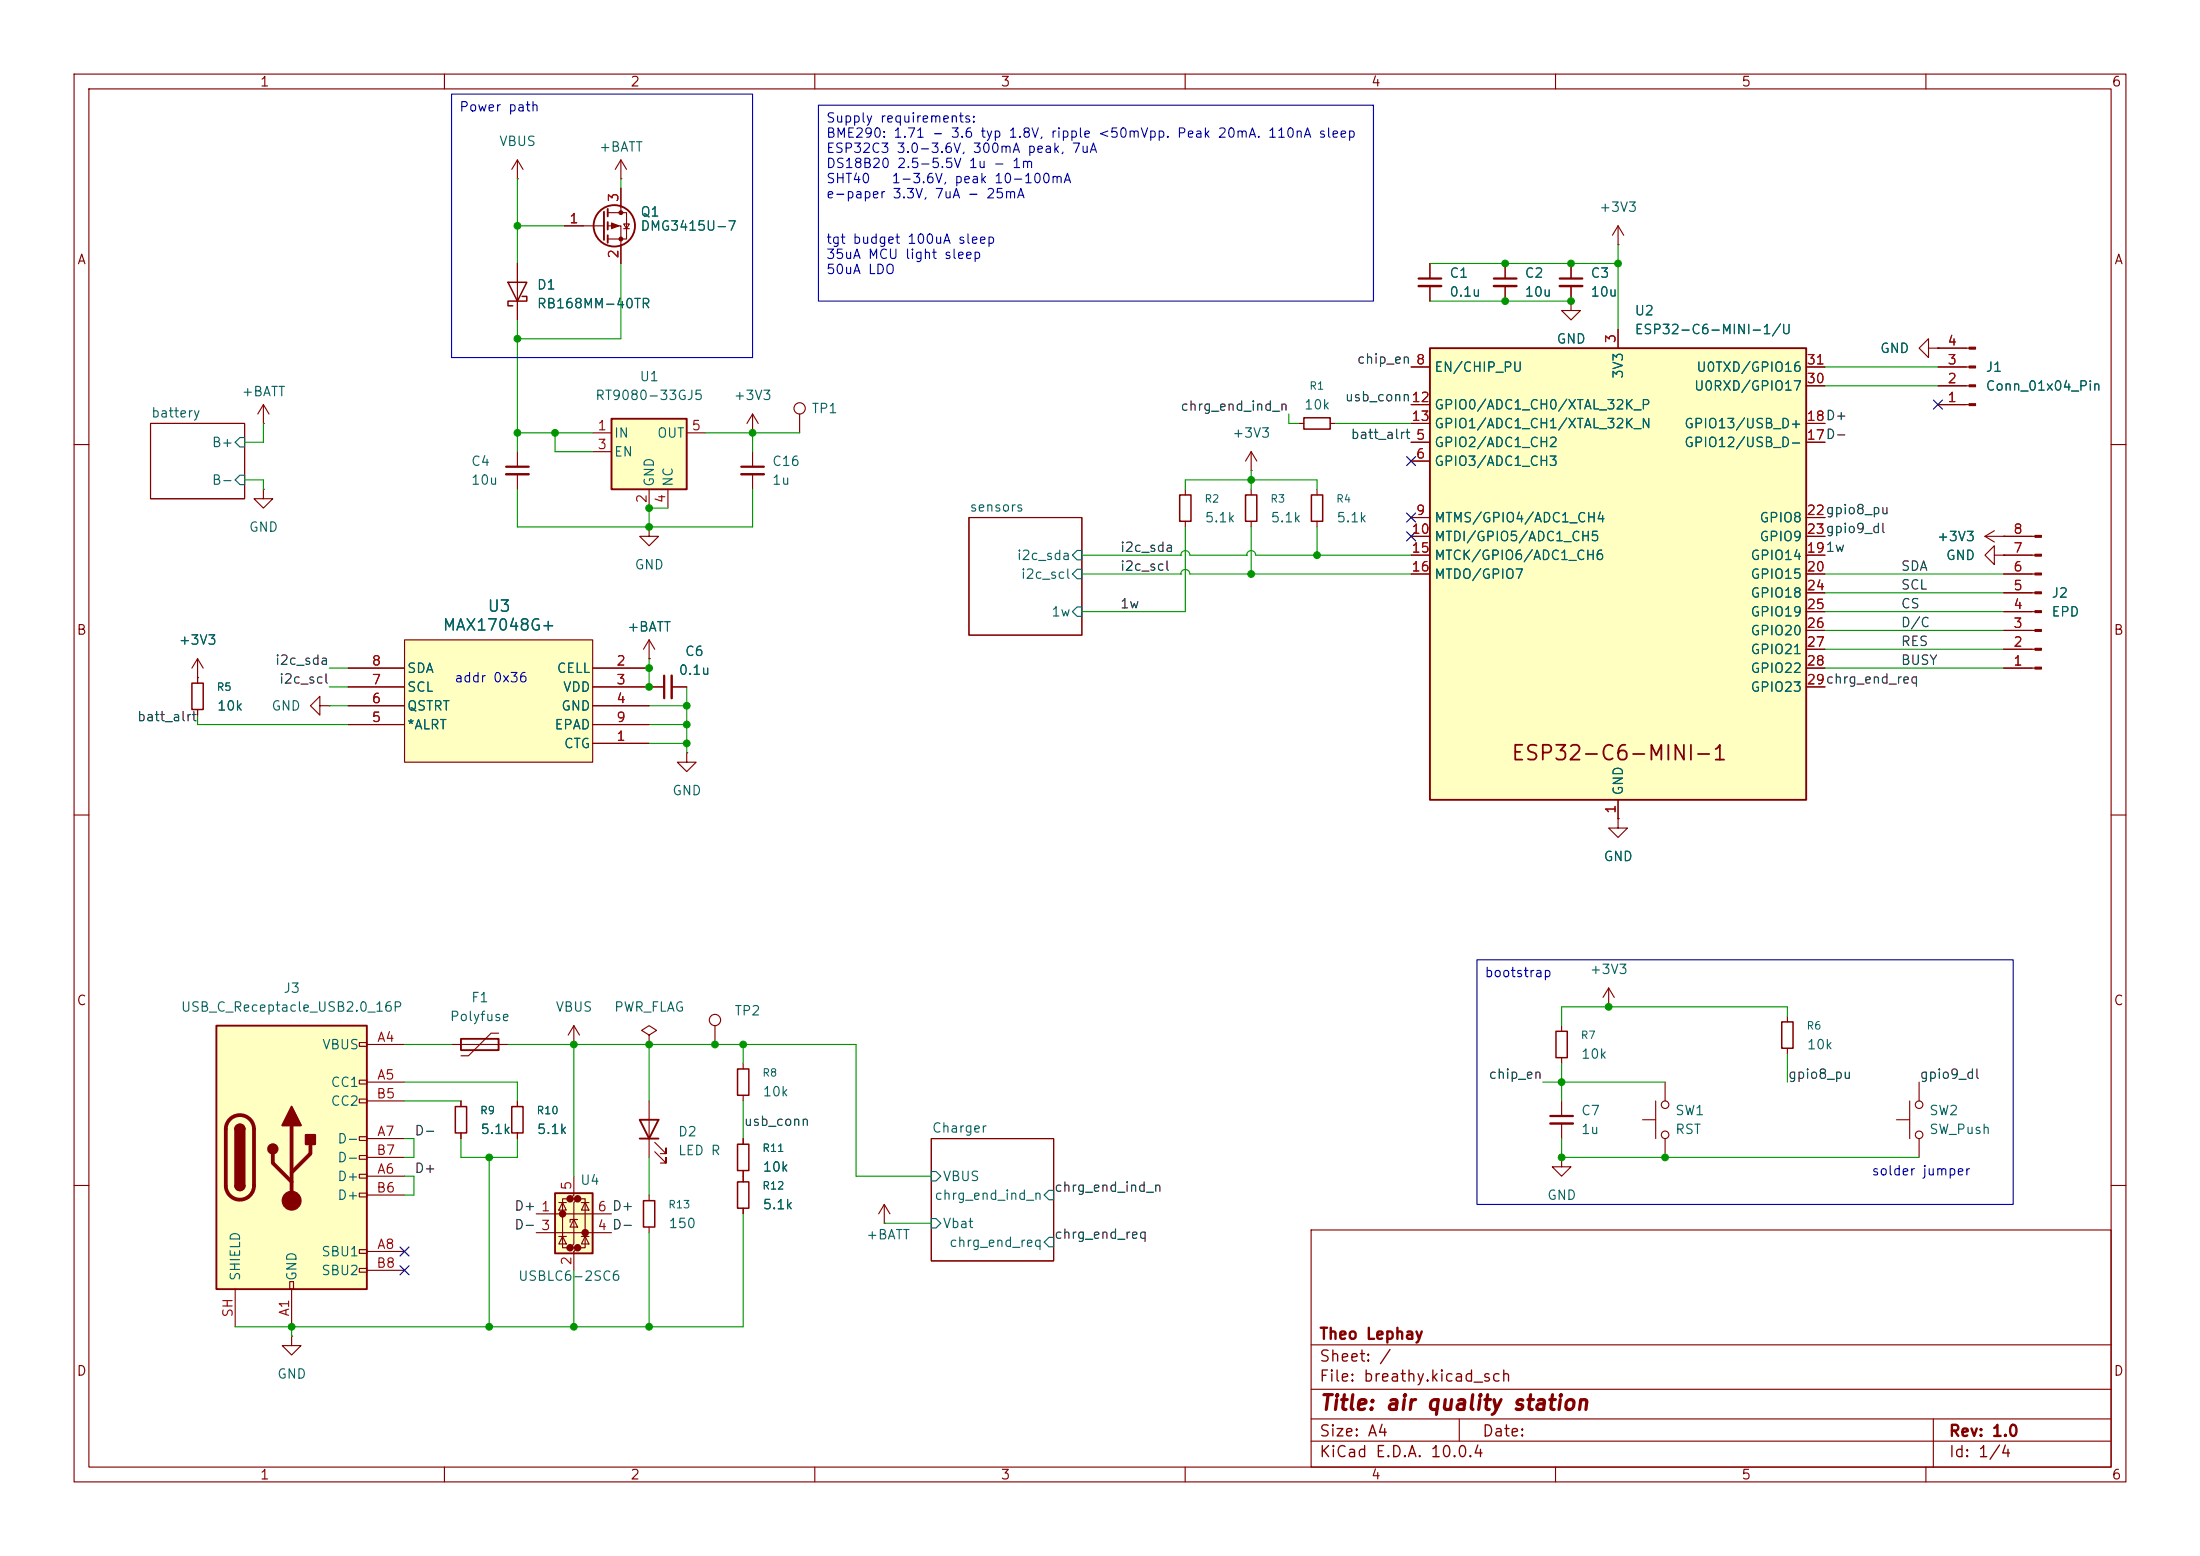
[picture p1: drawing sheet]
<svg xmlns="http://www.w3.org/2000/svg" width="297mm" height="210mm" viewBox="0 0 297 210" stroke-linecap="round" stroke-linejoin="round" font-family="sans-serif">
<g fill="none" stroke="#840000" stroke-width=".15">
<path d="M10 10h277v190h-277zM12 12h273v186h-273zM60 10v2M110 10v2M160 10v2M210 10v2M260 10v2M69.8 24.1h.1M69.8 21.6l-.7 1.3M69.8 21.6l.8 1.3M69.8 21.6v2.5M69.8 35.6v7.6"/>
<path d="M76.2 30.5h5.3M82 28.7h2.6v3.6h-2.6M82 30.5h1.8v5.1M83.8 24.1h.1M83.8 21.6v2.5M83.8 25.4v3.3M83.8 21.6l-.7 1.3M83.8 21.6l.8 1.3M84.2 30.2h.8l-.4 .7zM84.2 30.9h.8M20.3 57.2h12.7v10.1h-12.7zM261.6 54.6h4.2"/>
<path d="M261.6 52.1h4.2M261.6 49.5h4.2M261.6 47h4.2M10 60h2M69.8 61v2M69.8 64v2M87.6 71.1v1.3h1.3l-1.3 1.3-1.2-1.3h1.2M87.6 71.1h.1M130.8 69.9h15.2v15.8h-15.2zM269.2 74.9v-1.2l-1.2 1.2 1.2 1.3v-1.3h1.3M270.5 74.9h.1M285 60h2"/>
<path d="M10 110h2M285 110h2M87.6 139.7l1-.6-1-.7-1 .7 1 .6v1.3M210.8 138.4v.8M87.6 141h.1M125.7 153.7h16.5v16.5h-16.5zM210.8 142.7v.8M10 160h2M119.4 165.1h.1M119.4 162.6l-.8 1.2M119.4 162.6l.7 1.2M119.4 162.6v2.5"/>
<path d="M177 166h108v32h-108zM285 160h2M39.4 180.3v1.3h1.2l-1.2 1.3-1.3-1.3h1.3M39.4 180.3h.1M60 198v2M110 198v2M160 198v2M177 194.5h108M177 191.5h108M177 187.5h108M177 181.5h108M197 191.5v3"/>
<path d="M210 198v2M260 198v2M261 191.5v6.5"/>
</g>
<path d="M32.4 59.1h.6v1.2h-.6l-.7-.6zM32.4 64.1h.6v1.3h-.6l-.7-.6zM145.4 76.8h.6v1.3h-.6l-.6-.6zM145.4 74.3h.6v1.3h-.6l-.6-.7zM145.4 81.9h.6v1.3h-.6l-.6-.6zM125.7 158.1h.7l.6 .7-.6 .6h-.7zM125.7 164.5h.7l.6 .6-.6 .6h-.7zM141.6 160.7h.6v1.2h-.6l-.6-.6zM141.6 167h.6v1.3h-.6l-.6-.7z" fill="none" stroke="#006464" stroke-width=".15"/>
<g fill="none" stroke="#840000" stroke-width=".25">
<path d="M81.5 28.6v3.8M82 28.2v1M82 30v1M82 31.8v1"/>
<circle cx="82.9" cy="30.5" r="2.79"/>
</g>
<g fill="#840000" stroke="#840000" stroke-width=".15">
<path d="M82.5 30.1l1.1 .4-1.1 .4z"/>
<path d="M265.8 54.5h.9v.2h-.9z"/>
<path d="M265.8 51.9h.9v.3h-.9z"/>
<path d="M265.8 49.4h.9v.3h-.9z"/>
<path d="M265.8 46.9h.9v.2h-.9z"/>
<circle cx="83.8" cy="28.7" r=".25"/>
<circle cx="83.8" cy="32.3" r=".25"/>
</g>
<path d="M68.6 38.1h2.5l-1.3 2.5zM70.5 40h.6v.6h-2.5v.7h.6M210.1 139.2h1.5v3.5h-1.5z" fill="none" stroke="#840000" stroke-width=".2"/>
<path d="M68.3 63h3.1" fill="none" stroke="#840000" stroke-width=".3"/>
<path d="M68.3 64h3.1" fill="none" stroke="#840000" stroke-width=".33"/>
<path d="M74.9 161h5.1v8.2h-5.1z" fill="#ffffc2"/>
<g fill="#840000" stroke="#840000" stroke-width=".51">
<circle cx="75.9" cy="163.8" r=".25"/>
<circle cx="77" cy="161.8" r=".25"/>
<circle cx="77" cy="168.4" r=".25"/>
<circle cx="78" cy="161.8" r=".25"/>
<circle cx="78" cy="168.4" r=".25"/>
<circle cx="79" cy="166.4" r=".25"/>
</g>
<g fill="none" stroke="#840000" stroke-width=".15">
<path d="M101.6 58.4h.1M101.6 55.9l-.8 1.3M101.6 55.9l.8 1.3M101.6 55.9v2.5M107.9 55.9v2.5M260.3 47v-1.3l-1.2 1.3 1.2 1.3v-1.3h1.3M261.6 47h.1M101.6 61v2M101.6 64v2M268 72.4l1.2 .8M268 72.4h6.7M269.2 71.6l-1.2 .8"/>
<path d="M270.5 72.4h.1M270.5 77.5h4.2M270.5 74.9h4.2M270.5 90.2h4.2M270.5 87.6h4.2M270.5 85.1h4.2M270.5 82.6h4.2M270.5 80h4.2M77.5 158.8v2.5l-.5 .5h1l-.5 .5v5.6l-.5 .5h1l-.5 .5v2.6M72.4 163.8h10.1M72.4 166.4h10.1M75.4 166.9h1.1"/>
<path d="M75.4 162.3h1.1M75.9 162.3l.6 1h-1.1zM75.9 166.9l.6 1h-1.1zM77 161.8h-1.1v6.6h1.1M77.5 164.6l.5 1h-1zM78 164.6h-1v.4M78 161.8h1v6.6h-1M78.5 166.9h1M78.5 162.3h1M79 162.3l.5 1h-1zM79 166.9l.5 1h-1zM87.6 161.3v.8"/>
<path d="M87.6 165.6v.8"/>
<circle cx="107.9" cy="55.1" r=".76"/>
</g>
<path d="M74.9 161h5.1v8.2h-5.1z" fill="none" stroke="#840000" stroke-width=".25"/>
<path d="M100.1 63h3" fill="none" stroke="#840000" stroke-width=".3"/>
<path d="M100.1 64h3" fill="none" stroke="#840000" stroke-width=".33"/>
<g fill="#840000" stroke="#840000" stroke-width=".15">
<path d="M274.7 90h.9v.3h-.9z"/>
<path d="M274.7 87.5h.9v.3h-.9z"/>
<path d="M274.7 85h.9v.2h-.9z"/>
<path d="M274.7 82.4h.9v.3h-.9z"/>
<path d="M274.7 79.9h.9v.2h-.9z"/>
<path d="M274.7 77.3h.9v.3h-.9z"/>
<path d="M274.7 74.8h.9v.3h-.9z"/>
<path d="M274.7 72.3h.9v.2h-.9z"/>
</g>
<path d="M86.9 162.1h1.5v3.5h-1.5z" fill="none" stroke="#840000" stroke-width=".2"/>
<path d="M193 47h50.8v61h-50.8z" fill="#ffffc2"/>
<path d="M193 47h50.8v61h-50.8z" fill="none" stroke="#840000" stroke-width=".25"/>
<g fill="none" stroke="#840000" stroke-width=".15">
<path d="M190.5 59.7h2.5M190.5 49.5h2.5M190.5 54.6h2.5M190.5 57.2h2.5M218.4 44.5v2.5M243.8 59.7h2.6M243.8 49.5h2.6M243.8 57.2h2.6M243.8 52.1h2.6M190.5 62.2h2.5M190.5 69.9h2.5M190.5 72.4h2.5"/>
<path d="M190.5 74.9h2.5M190.5 77.5h2.5M243.8 69.9h2.6M243.8 72.4h2.6M243.8 74.9h2.6M243.8 77.5h2.6M87.6 88.9h.1M87.6 86.4l-.7 1.2M87.6 86.4l.8 1.2M87.6 86.4v2.5M243.8 80h2.6M243.8 82.6h2.6"/>
<path d="M243.8 85.1h2.6M243.8 87.6h2.6M243.8 90.2h2.6M243.8 92.7h2.6M218.4 110.5v1.3h1.3l-1.3 1.2-1.2-1.2h1.2M218.4 110.5h.1M218.4 108v2.5"/>
</g>
<path d="M82.5 56.5h10.2v9.5h-10.2z" fill="#ffffc2"/>
<path d="M82.5 56.5h10.2v9.5h-10.2z" fill="none" stroke="#840000" stroke-width=".25"/>
<g fill="none" stroke="#840000" stroke-width=".15">
<path d="M193 35.6v2M193 38.6v2M203.2 35.6v2M203.2 38.6v2M212.1 35.6v2M212.1 38.6v2M218.4 33h.1M218.4 30.5l-.7 1.3M218.4 30.5l.8 1.3M218.4 30.5v2.5M80 58.4h2.5M92.7 58.4h2.5"/>
<path d="M212.1 40.6v1.3h1.3l-1.3 1.3-1.3-1.3h1.3M212.1 40.6h.1M80 61h2.5M87.6 66v2.6M90.2 66v2.6M100.3 143.5v.8M100.3 147.8v.8M100.3 153.7v.7M100.3 158v1.5M100.3 163.1v.7"/>
</g>
<path d="M99.6 154.4h1.5v3.6h-1.5zM99.6 144.3h1.5v3.5h-1.5zM99.6 159.5h1.5v3.6h-1.5z" fill="none" stroke="#840000" stroke-width=".2"/>
<path d="M191.5 37.6h3.1M201.7 37.6h3M210.6 37.6h3" fill="none" stroke="#840000" stroke-width=".3"/>
<path d="M191.5 38.6h3.1M201.7 38.6h3M210.6 38.6h3" fill="none" stroke="#840000" stroke-width=".33"/>
<path d="M54.6 86.4h25.4v16.5h-25.4z" fill="#ffffc2"/>
<g fill="none" stroke="#840000" stroke-width=".15">
<path d="M35.6 57.2h.1M35.6 54.6l-.8 1.3M35.6 54.6l.7 1.3M35.6 54.6v2.6M175.3 57.2h.7M179.6 57.2h.7M35.6 66v1.3h1.2l-1.2 1.3-1.3-1.3h1.3M35.6 66h.1M160 66v.8M160 70.4v.7M168.9 63.5h.1M168.9 61v2.5"/>
<path d="M168.9 66v.8M168.9 70.4v.7M168.9 61l-.8 1.2M168.9 61l.8 1.2M177.8 66v.8M177.8 70.4v.7M26.7 91.4h.1M26.7 88.9l-.8 1.3M26.7 88.9l.7 1.3M26.7 88.9v3.3M26.7 95.8v.7M43.2 95.3v-1.3l-1.3 1.3 1.3 1.2v-1.2h1.2"/>
<path d="M44.4 95.3h.1M47 90.2h7.6M47 92.7h7.6M47 95.3h7.6M47 97.8h7.6M54.6 86.4h25.4v16.5h-25.4zM80 90.2h7.6M80 92.7h9.7M80 95.3h7.6M80 97.8h7.6M90.7 92.7h2M80 100.3h7.6"/>
<path d="M92.7 101.6v1.3h1.3l-1.3 1.2-1.3-1.2h1.3M92.7 101.6h.1M77.5 138.4l-.8 1.3M77.5 138.4l.7 1.3M77.5 138.4v2.6M96.5 138.4v2.6M217.2 135.9h.1M217.2 133.4l-.8 1.2M217.2 133.4l.7 1.2M217.2 133.4v2.5M241.3 137.2v.7M77.5 141h.1"/>
<path d="M87.6 148.6v7.6M88.4 155.4l1.5 1.6v-.8v.8h-.7M88.4 154.2l1.5 1.5v-.8v.8h-.7M210.8 156.2v1.3h1.3l-1.3 1.3-1.3-1.3h1.3M210.8 156.2h.1M210.8 148.6v2M210.8 151.6v2.1M221.7 151.1h1.8M223.5 148.6v5.1M224.8 146.1v2.5M224.8 153.7v2.5M241.3 141.5v.7"/>
<path d="M256 151.1h1.8M257.8 148.6v5.1M259.1 146.1v2.5M259.1 153.7v2.5"/>
<circle cx="96.5" cy="137.7" r=".76"/>
<circle cx="224.8" cy="149.1" r=".51"/>
<circle cx="224.8" cy="153.2" r=".51"/>
<circle cx="259.1" cy="149.1" r=".51"/>
<circle cx="259.1" cy="153.2" r=".51"/>
</g>
<path d="M176 56.4h3.6v1.5h-3.6zM159.3 66.8h1.5v3.6h-1.5zM168.1 66.8h1.6v3.6h-1.6zM177 66.8h1.6v3.6h-1.6zM25.9 92.2h1.5v3.6h-1.5zM240.5 137.9h1.6v3.6h-1.6z" fill="none" stroke="#840000" stroke-width=".2"/>
<path d="M89.7 91.2v3M209.3 150.6h3" fill="none" stroke="#840000" stroke-width=".3"/>
<path d="M90.7 91.2v3M209.3 151.6h3" fill="none" stroke="#840000" stroke-width=".33"/>
<path d="M86.4 151.1h2.5l-1.3 2.6zM86.4 153.7h2.5" fill="none" stroke="#840000" stroke-width=".25"/>
<path d="M29.2 138.4h20.3v35.6h-20.3z" fill="#ffffc2"/>
<g fill="none" stroke="#840000" stroke-width=".15">
<path d="M69.8 35.6v2.5M76.2 30.5h2.5M83.8 25.4v2.5M83.8 33v2.6M193 35.6v2M193 38.6v2M203.2 35.6v2M203.2 38.6v2M212.1 35.6v2M212.1 38.6v2M69.8 40.6v2.6M190.5 54.6h2.5"/>
<path d="M190.5 49.5h2.5M190.5 59.7h2.5M190.5 57.2h2.5M212.1 40.6h.1M218.4 44.5v2.5M243.8 52.1h2.6M243.8 49.5h2.6M243.8 59.7h2.6M243.8 57.2h2.6M261.6 47h.1M261.6 54.6h3.8M261.6 52.1h3.8"/>
<path d="M261.6 49.5h3.8M261.6 47h3.8M190.5 77.5h2.5M190.5 74.9h2.5M190.5 72.4h2.5M190.5 62.2h2.5M190.5 69.9h2.5M243.8 77.5h2.6M243.8 74.9h2.6M243.8 72.4h2.6M243.8 69.9h2.6M270.5 74.9h.1"/>
<path d="M270.5 72.4h.1M270.5 77.5h3.8M270.5 74.9h3.8M270.5 72.4h3.8M26.7 91.4h.1M26.7 91.4v.8M26.7 95.8v.7M47 90.2h7.6M47 92.7h7.6M47 95.3h7.6M47 97.8h7.6M80 90.2h7.6"/>
<path d="M80 92.7h9.7M80 95.3h7.6M80 97.8h7.6M87.6 88.9h.1M90.7 92.7h2M243.8 90.2h2.6M243.8 92.7h2.6M243.8 87.6h2.6M243.8 85.1h2.6M243.8 82.6h2.6M243.8 80h2.6M270.5 90.2h3.8"/>
<path d="M270.5 87.6h3.8M270.5 85.1h3.8M270.5 82.6h3.8M270.5 80h3.8M80 100.3h7.6M218.4 110.5h.1M218.4 108v2.5M67.3 139.4h-1l-3.1 3.1h-1M48.5 140.7h1v.5h-1zM48.5 145.8h1v.5h-1zM48.5 148.3h1v.5h-1zM48.5 153.4h1v.5h-1z"/>
<path d="M48.5 156h1v.5h-1zM48.5 158.5h1v.5h-1zM49.5 141h5.1M49.5 146.1h5.1M49.5 158.8h5.1M49.5 153.7h5.1M49.5 148.6h5.1M49.5 156.2h5.1M61 141h7.6M62.2 148.6v.8M62.2 152.9v.8M69.8 148.6v.8"/>
<path d="M69.8 152.9v.8M100.3 153.7v.7M100.3 158v1.5M31.7 174v5.1M39.1 173h.5v1h-.5zM39.4 174v5.1M48.5 161h1v.5h-1zM48.5 168.7h1v.5h-1zM48.5 171.2h1v.5h-1zM49.5 168.9h5.1M49.5 161.3h5.1M49.5 171.5h5.1"/>
<path d="M100.3 163.1v.7"/>
</g>
<path d="M29.2 138.4h20.3v35.6h-20.3zM31.7 152.4a.64 .64 0 0 1 .7-.6 .64 .64 0 0 1 .6 .6M62.2 140.2h5.1v1.5h-5.1zM31.7 160a.64 .64 0 0 0 .7 .7 .64 .64 0 0 0 .6-.7" fill="none" stroke="#840000" stroke-width=".25"/>
<path d="M31 151.1a1.9 1.9 0 0 1 2.1-.5 1.9 1.9 0 0 1 1.2 1.8v7.6a1.91 1.91 0 0 1-1.9 1.9 1.91 1.91 0 0 1-1.9-1.9v-7.6a1.9 1.9 0 0 1 .5-1.3zM36.8 155.7v1.3l2.6 2.5M39.4 151.9v10.2M41.9 154.4v1.3l-2.5 2.5" fill="none" stroke="#840000" stroke-width=".51"/>
<g fill="#840000" stroke="#840000" stroke-width=".25">
<path d="M31.7 152.4h1.3v7.6h-1.3z"/>
<path d="M31.9 152a.64 .64 0 0 1 .7-.2 .64 .64 0 0 1 .4 .6h-1.3z"/>
<path d="M31.7 160h1.3a.64 .64 0 0 1-.6 .7 .64 .64 0 0 1-.7-.7z"/>
<path d="M39.4 149.4l1.2 2.5h-2.5z"/>
<path d="M41.3 153.2h1.2v1.2h-1.2z"/>
<circle cx="36.8" cy="155.1" r=".63"/>
</g>
<circle cx="39.4" cy="162.1" r="1.27" fill="#840000" stroke="#840000" stroke-width=".15"/>
<path d="M61.5 149.4h1.5v3.5h-1.5zM69.1 149.4h1.5v3.5h-1.5z" fill="none" stroke="#840000" stroke-width=".2"/>
<g fill="none" stroke="#009600" stroke-width=".15">
<path d="M69.8 24.1v11.5M69.8 30.5h6.4M83.8 24.1v1.3M83.8 35.6v10.1h-14M193 35.6h25.4M218.4 33v11.5M35.6 57.2v2.5h-2.6M69.8 43.2v17.8M69.8 58.4h10.2M74.9 58.4v2.6h5.1M95.2 58.4h12.7M101.6 58.4v2.6"/>
<path d="M174 55.9v1.3h1.3M180.3 57.2h10.2M193 40.6h19.1M246.4 49.5h15.2M246.4 52.1h15.2M33 64.8h2.6v1.2M69.8 66v5.1h31.8v-5.1M90.2 68.6h-2.6v2.5M146 74.9h13.4M146 77.5h13.4M159.4 74.9h.1M159.4 74.9a.61 .61 0 0 1 .6-.6 .61 .61 0 0 1 .6 .6h7.7"/>
<path d="M159.4 77.5h.1M159.4 77.5a.61 .61 0 0 1 .6-.6 .61 .61 0 0 1 .6 .6h29.9M160 66v-1.2h17.8v1.2M160 71.1v11.5h-14M168.3 74.9h.1M168.3 74.9a.61 .61 0 0 1 .6-.6 .61 .61 0 0 1 .6 .6h21M168.9 63.5v2.5M168.9 71.1v6.4M177.8 71.1v3.8M246.4 77.5h24.1M26.7 96.5v1.3h20.3M44.4 95.3h2.6"/>
<path d="M44.4 90.2h2.6M44.4 92.7h2.6M87.6 88.9v3.8M87.6 97.8h5.1M87.6 95.3h5.1M92.7 92.7v8.9M246.4 82.6h24.1M246.4 90.2h24.1M246.4 87.6h24.1M246.4 80h24.1M246.4 85.1h24.1M87.6 100.3h5.1"/>
<path d="M241.3 137.2v-1.3h-30.5v2.5M54.6 141h6.4M54.6 158.8h1.3v2.5h-1.3M54.6 146.1h15.2v2.5M54.6 153.7h1.3v2.5h-1.3M54.6 148.6h7.6M62.2 153.7v2.5h7.6v-2.5M66 156.2v22.9M68.6 141h47v17.8h10.1M77.5 141v17.8M87.6 141v7.6M87.6 156.2v5.1"/>
<path d="M100.3 141v2.5M100.3 148.6v5.1M208.3 146.1h16.5M210.8 153.7v2.5h48.3M210.8 143.5v5.1M241.3 142.2v3.9M39.4 179.1v1.2M77.5 171.5v7.6M87.6 166.4v12.7M100.3 163.8v15.3h-68.6M119.4 165.1h6.3"/>
</g>
<path d="M261 54l1.2 1.2M262.2 54l-1.2 1.2M189.9 71.8l1.2 1.2M189.9 69.2l1.2 1.3M189.9 61.6l1.2 1.2M191.1 71.8l-1.2 1.2M191.1 69.2l-1.2 1.3M191.1 61.6l-1.2 1.2M54 170.8l1.2 1.3M54 168.3l1.2 1.2M55.2 170.8l-1.2 1.3M55.2 168.3l-1.2 1.2" fill="none" stroke="#000084" stroke-width=".15"/>
<path d="M61 12.7h40.6v35.6h-40.6zM110.5 14.2h74.9v26.4h-74.9zM199.4 129.5h72.4v33.1h-72.4z" fill="none" stroke="#0000c2" stroke-width=".15"/>
<g fill="#009600" stroke="#009600" stroke-width=".14">
<circle cx="74.9" cy="58.4" r=".46"/>
<circle cx="101.6" cy="58.4" r=".46"/>
<circle cx="69.8" cy="30.5" r=".46"/>
<circle cx="87.6" cy="68.6" r=".46"/>
<circle cx="69.8" cy="45.7" r=".46"/>
<circle cx="217.2" cy="135.9" r=".46"/>
<circle cx="210.8" cy="146.1" r=".46"/>
<circle cx="210.8" cy="156.2" r=".46"/>
<circle cx="224.8" cy="156.2" r=".46"/>
<circle cx="77.5" cy="179.1" r=".46"/>
<circle cx="100.3" cy="141" r=".46"/>
<circle cx="77.5" cy="141" r=".46"/>
<circle cx="96.5" cy="141" r=".46"/>
<circle cx="87.6" cy="141" r=".46"/>
<circle cx="87.6" cy="179.1" r=".46"/>
<circle cx="168.9" cy="77.5" r=".46"/>
<circle cx="177.8" cy="74.9" r=".46"/>
<circle cx="168.9" cy="64.8" r=".46"/>
<circle cx="92.7" cy="95.3" r=".46"/>
<circle cx="87.6" cy="92.7" r=".46"/>
<circle cx="87.6" cy="90.2" r=".46"/>
<circle cx="87.6" cy="71.1" r=".46"/>
<circle cx="92.7" cy="97.8" r=".46"/>
<circle cx="69.8" cy="58.4" r=".46"/>
<circle cx="92.7" cy="100.3" r=".46"/>
<circle cx="66" cy="156.2" r=".46"/>
<circle cx="66" cy="179.1" r=".46"/>
<circle cx="39.4" cy="179.1" r=".46"/>
<circle cx="203.2" cy="40.6" r=".46"/>
<circle cx="203.2" cy="35.6" r=".46"/>
<circle cx="212.1" cy="40.6" r=".46"/>
<circle cx="212.1" cy="35.6" r=".46"/>
<circle cx="218.4" cy="35.6" r=".46"/>
</g>
<g font-size="2" fill="#840000">
<text x="203.9" y="103.1">ESP32-C6-MINI-1</text>
<text x="178" y="190.8">Title: air quality station</text>
</g>
<g font-size="1.5" fill="#006464">
<text x="65.7" y="83">U3</text>
<text x="59.6" y="85.5">MAX17048G+</text>
</g>
<g font-size="1.5" fill="#840000">
<text x="178" y="184.2">Sheet: /</text>
<text x="178" y="181.2">Theo Lephay</text>
<text x="178" y="186.9">File: breathy.kicad_sch</text>
<text x="178" y="197.1">KiCad E.D.A. 10.0.4</text>
<text x="178" y="194.3">Size: A4</text>
<text x="200" y="194.3">Date:</text>
<text x="263" y="194.3">Rev: 1.0</text>
<text x="263" y="197.1">Id: 1/4</text>
</g>
<g font-size="1.3" fill="#840000">
<text x="35" y="12">1</text>
<text x="85" y="12">2</text>
<text x="135" y="12">3</text>
<text x="185" y="12">4</text>
<text x="235" y="12">5</text>
<text x="285" y="12">6</text>
<text x="10.3" y="36">A</text>
<text x="285.3" y="36">A</text>
<text x="10.3" y="86">B</text>
<text x="285.3" y="86">B</text>
<text x="10.3" y="136">C</text>
<text x="285.3" y="136">C</text>
<text x="10.3" y="186">D</text>
<text x="285.3" y="186">D</text>
<text x="35" y="200">1</text>
<text x="85" y="200">2</text>
<text x="135" y="200">3</text>
<text x="185" y="200">4</text>
<text x="235" y="200">5</text>
<text x="285" y="200">6</text>
</g>
<g font-size="1.3" fill="#0000c2">
<text x="61.9" y="15.4">Power path</text>
<text x="111.4" y="16.9">Supply requirements:</text>
<text x="111.4" y="18.9">BME290: 1.71 - 3.6 typ 1.8V, ripple &lt;50mVpp. Peak 20mA. 110nA sleep</text>
<text x="111.4" y="21">ESP32C3 3.0-3.6V, 300mA peak, 7uA</text>
<text x="111.4" y="23">DS18B20 2.5-5.5V 1u - 1m</text>
<text x="111.4" y="25">SHT40</text>
<text x="111.4" y="27.1">e-paper 3.3V, 7uA - 25mA</text>
<text x="120.3" y="25">1-3.6V, peak 10-100mA</text>
<text x="111.4" y="33.2">tgt budget 100uA sleep</text>
<text x="111.4" y="35.3">35uA MCU light sleep</text>
<text x="111.4" y="37.3">50uA LDO</text>
<text x="61.3" y="92.4">addr 0x36</text>
<text x="200.3" y="132.2">bootstrap</text>
<text x="252.6" y="159">solder jumper</text>
</g>
<g font-size="1.3" fill="#006464">
<text x="67.3" y="20">VBUS</text>
<text x="80.8" y="20.8">+BATT</text>
<text x="86.4" y="29.5">Q1</text>
<text x="215.8" y="28.9">+3V3</text>
<text x="86.4" y="31.5">DMG3415U-7</text>
<text x="72.4" y="39.4">D1</text>
<text x="72.4" y="41.9">RB168MM-40TR</text>
<text x="195.6" y="37.8">C1</text>
<text x="195.6" y="40.3">0.1u</text>
<text x="205.7" y="37.8">C2</text>
<text x="205.7" y="40.3">10u</text>
<text x="214.6" y="37.8">C3</text>
<text x="214.6" y="40.3">10u</text>
<text x="210.1" y="46.7">GND</text>
<text x="220.6" y="42.9">U2</text>
<text x="220.6" y="45.4">ESP32-C6-MINI-1/U</text>
<text x="253.7" y="48">GND</text>
<text x="32.5" y="53.8">+BATT</text>
<text x="86.3" y="51.8">U1</text>
<text x="193.5" y="50.5">EN/CHIP_PU</text>
<text x="219.4" y="51.2" transform="rotate(-90 219.4 51.2)">3V3</text>
<text x="228.6" y="53">U0RXD/GPIO17</text>
<text x="228.9" y="50.5">U0TXD/GPIO16</text>
<text x="268" y="50.5">J1</text>
<text x="268" y="53">Conn_01x04_Pin</text>
<text x="20.3" y="56.7">battery</text>
<text x="80.3" y="54.3">RT9080-33GJ5</text>
<text x="82.8" y="59.4">IN</text>
<text x="88.6" y="59.4">OUT</text>
<text x="99" y="54.3">+3V3</text>
<text x="109.5" y="56.1">TP1</text>
<text x="166.3" y="59.4">+3V3</text>
<text x="176" y="55.6">10k</text>
<text x="193.5" y="55.6">GPIO0/ADC1_CH0/XTAL_32K_P</text>
<text x="193.5" y="58.1">GPIO1/ADC1_CH1/XTAL_32K_N</text>
<text x="227.3" y="58.1">GPIO13/USB_D+</text>
<text x="28.5" y="60.7">B+</text>
<text x="28.5" y="65.7">B-</text>
<text x="63.5" y="63.2">C4</text>
<text x="63.5" y="65.7">10u</text>
<text x="82.8" y="61.9">EN</text>
<text x="88.6" y="65.8" transform="rotate(-90 88.6 65.8)">GND</text>
<text x="91.1" y="65.8" transform="rotate(-90 91.1 65.8)">NC</text>
<text x="104.1" y="65.7">1u</text>
<text x="104.1" y="63.2">C16</text>
<text x="193.5" y="60.7">GPIO2/ADC1_CH2</text>
<text x="193.5" y="63.2">GPIO3/ADC1_CH3</text>
<text x="227.3" y="60.7">GPIO12/USB_D-</text>
<text x="130.8" y="69.4">sensors</text>
<text x="162.6" y="70.8">5.1k</text>
<text x="171.5" y="70.8">5.1k</text>
<text x="180.3" y="70.8">5.1k</text>
<text x="193.5" y="70.8">MTMS/GPIO4/ADC1_CH4</text>
<text x="237.4" y="70.8">GPIO8</text>
<text x="33.5" y="72.1">GND</text>
<text x="85.6" y="77.2">GND</text>
<text x="137.2" y="75.9">i2c_sda</text>
<text x="193.5" y="73.4">MTDI/GPIO5/ADC1_CH5</text>
<text x="193.5" y="75.9">MTCK/GPIO6/ADC1_CH6</text>
<text x="236.2" y="75.9">GPIO14</text>
<text x="237.4" y="73.4">GPIO9</text>
<text x="261.4" y="73.4">+3V3</text>
<text x="262.6" y="75.9">GND</text>
<text x="137.7" y="78.4">i2c_scl</text>
<text x="141.8" y="83.5">1w</text>
<text x="193.5" y="78.4">MTDO/GPIO7</text>
<text x="236.2" y="78.4">GPIO15</text>
<text x="236.2" y="81">GPIO18</text>
<text x="236.2" y="83.5">GPIO19</text>
<text x="276.9" y="81">J2</text>
<text x="276.9" y="83.5">EPD</text>
<text x="24" y="87.3">+3V3</text>
<text x="84.6" y="85.6">+BATT</text>
<text x="92.4" y="88.9">C6</text>
<text x="236.2" y="86.1">GPIO20</text>
<text x="236.2" y="88.6">GPIO21</text>
<text x="54.9" y="93.7">SCL</text>
<text x="54.9" y="91.1">SDA</text>
<text x="75.1" y="91.1">CELL</text>
<text x="75.9" y="93.7">VDD</text>
<text x="91.5" y="91.4">0.1u</text>
<text x="236.2" y="91.1">GPIO22</text>
<text x="236.2" y="93.7">GPIO23</text>
<text x="29.2" y="96.2">10k</text>
<text x="36.6" y="96.2">GND</text>
<text x="54.9" y="98.8">*ALRT</text>
<text x="54.9" y="96.2">QSTRT</text>
<text x="74.8" y="98.8">EPAD</text>
<text x="75.7" y="96.2">GND</text>
<text x="76" y="101.3">CTG</text>
<text x="90.7" y="107.7">GND</text>
<text x="219.4" y="107.4" transform="rotate(-90 219.4 107.4)">GND</text>
<text x="216.4" y="116.5">GND</text>
<text x="214.5" y="131.8">+3V3</text>
<text x="24.3" y="136.9">USB_C_Receptacle_USB2.0_16P</text>
<text x="38.2" y="134.3">J3</text>
<text x="63.5" y="135.6">F1</text>
<text x="74.9" y="136.9">VBUS</text>
<text x="82.8" y="136.9">PWR_FLAG</text>
<text x="99.1" y="137.4">TP2</text>
<text x="43.4" y="141.9">VBUS</text>
<text x="60.6" y="138.1">Polyfuse</text>
<text x="213.4" y="143.2">10k</text>
<text x="243.8" y="141.9">10k</text>
<text x="44.6" y="147">CC1</text>
<text x="44.6" y="149.6">CC2</text>
<text x="102.9" y="148.3">10k</text>
<text x="45.5" y="154.6">D-</text>
<text x="64.8" y="153.4">5.1k</text>
<text x="72.4" y="153.4">5.1k</text>
<text x="91.4" y="153.7">D2</text>
<text x="125.7" y="153.2">Charger</text>
<text x="213.4" y="150.8">C7</text>
<text x="213.4" y="153.4">1u</text>
<text x="226.1" y="153.4">RST</text>
<text x="226.1" y="150.8">SW1</text>
<text x="260.4" y="150.8">SW2</text>
<text x="260.4" y="153.4">SW_Push</text>
<text x="45.5" y="159.7">D+</text>
<text x="45.5" y="157.2">D-</text>
<text x="78.2" y="160.2">U4</text>
<text x="91.4" y="156.2">LED R</text>
<text x="102.9" y="158.5">10k</text>
<text x="127.2" y="159.7">VBUS</text>
<text x="45.5" y="162.3">D+</text>
<text x="90.2" y="166.1">150</text>
<text x="102.9" y="163.5">5.1k</text>
<text x="116.8" y="167.6">+BATT</text>
<text x="126.1" y="162.3">chrg_end_ind_n</text>
<text x="127.2" y="166.1">Vbat</text>
<text x="208.8" y="162.3">GND</text>
<text x="32.7" y="173" transform="rotate(-90 32.7 173)">SHIELD</text>
<text x="40.3" y="173" transform="rotate(-90 40.3 173)">GND</text>
<text x="43.3" y="169.9">SBU1</text>
<text x="43.3" y="172.4">SBU2</text>
<text x="69.9" y="173.2">USBLC6-2SC6</text>
<text x="128.1" y="168.6">chrg_end_req</text>
<text x="37.3" y="186.4">GND</text>
</g>
<g font-size="1.3" fill="#a90000">
<text x="83.8" y="27.4" transform="rotate(-90 83.8 27.4)">3</text>
<text x="76.8" y="30.5">1</text>
<text x="83.8" y="35" transform="rotate(-90 83.8 35)">2</text>
<text x="218.4" y="46.4" transform="rotate(-90 218.4 46.4)">3</text>
<text x="262.8" y="47">4</text>
<text x="191.1" y="49.5">8</text>
<text x="243.8" y="52">30</text>
<text x="243.8" y="49.5">31</text>
<text x="262.8" y="52">2</text>
<text x="262.8" y="49.5">3</text>
<text x="80.6" y="58.4">1</text>
<text x="93.3" y="58.4">5</text>
<text x="190.5" y="57.1">13</text>
<text x="190.5" y="54.6">12</text>
<text x="191.1" y="59.7">5</text>
<text x="243.8" y="59.7">17D-</text>
<text x="243.8" y="57.1">18D+</text>
<text x="243.8" y="59.7">17</text>
<text x="243.8" y="57.1">18</text>
<text x="262.8" y="54.6">1</text>
<text x="80.6" y="60.9">3</text>
<text x="191.1" y="62.2">6</text>
<text x="87.6" y="68" transform="rotate(-90 87.6 68)">2</text>
<text x="90.1" y="68" transform="rotate(-90 90.1 68)">4</text>
<text x="191.1" y="69.8">9</text>
<text x="243.8" y="69.8">22gpio8_pu</text>
<text x="243.8" y="69.8">22</text>
<text x="190.5" y="72.4">10</text>
<text x="190.5" y="74.9">15</text>
<text x="190.5" y="77.4">16</text>
<text x="243.8" y="74.9">191w</text>
<text x="243.8" y="77.4">20</text>
<text x="243.8" y="72.4">23gpio9_dl</text>
<text x="243.8" y="74.9">19</text>
<text x="243.8" y="72.4">23</text>
<text x="271.7" y="77.4">6</text>
<text x="271.7" y="74.9">7</text>
<text x="271.7" y="72.4">8</text>
<text x="243.8" y="80">24</text>
<text x="243.8" y="82.5">25</text>
<text x="271.7" y="82.5">4</text>
<text x="271.7" y="80">5</text>
<text x="243.8" y="85.1">26</text>
<text x="243.8" y="87.6">27</text>
<text x="271.7" y="87.6">2</text>
<text x="271.7" y="85.1">3</text>
<text x="50.1" y="95.2">6</text>
<text x="50.1" y="92.7">7</text>
<text x="50.1" y="90.1">8</text>
<text x="83.1" y="90.1">2</text>
<text x="83.1" y="92.7">3</text>
<text x="83.1" y="95.2">4</text>
<text x="243.8" y="90.1">28</text>
<text x="243.8" y="92.7">29chrg_end_req</text>
<text x="243.8" y="92.7">29</text>
<text x="271.7" y="90.1">1</text>
<text x="50.1" y="97.8">5</text>
<text x="83.1" y="100.3">1</text>
<text x="83.1" y="97.8">9</text>
<text x="218.4" y="109.9" transform="rotate(-90 218.4 109.9)">1</text>
<text x="50.8" y="140.9">A4</text>
<text x="50.7" y="148.6">B5</text>
<text x="50.8" y="146">A5</text>
<text x="50.8" y="153.6">A7</text>
<text x="50.7" y="161.3">B6</text>
<text x="50.7" y="156.2">B7</text>
<text x="50.8" y="158.7">A6</text>
<text x="77.4" y="160.7" transform="rotate(-90 77.4 160.7)">5</text>
<text x="80.6" y="166.3">4 D-</text>
<text x="80.6" y="163.8">6 D+</text>
<text x="50.7" y="171.4">B8</text>
<text x="50.8" y="168.9">A8</text>
<text x="77.4" y="170.9" transform="rotate(-90 77.4 170.9)">2</text>
<text x="31.7" y="177.9" transform="rotate(-90 31.7 177.9)">SH</text>
<text x="39.3" y="177.8" transform="rotate(-90 39.3 177.8)">A1</text>
</g>
<g font-size="1.3" fill="#0f0f0f">
<text x="183.1" y="49.4">chip_en 8</text>
<text x="159.3" y="55.8">chrg_end_ind_n</text>
<text x="181.5" y="54.5">usb_conn12</text>
<text x="182.3" y="59.6">batt_alrt 5</text>
<text x="151.1" y="74.8">i2c_sda</text>
<text x="151.1" y="77.3">i2c_scl</text>
<text x="256.5" y="77.3">SDA</text>
<text x="151.1" y="82.4">1w</text>
<text x="256.5" y="82.4">CS</text>
<text x="256.5" y="79.9">SCL</text>
<text x="256.5" y="87.5">RES</text>
<text x="256.5" y="85">D/C</text>
<text x="37.1" y="90">i2c_sda</text>
<text x="37.6" y="92.6">i2c_scl</text>
<text x="256.5" y="90">BUSY</text>
<text x="18.4" y="97.7">batt_alrt</text>
<text x="200.9" y="145.9">chip_en</text>
<text x="241.3" y="145.9">gpio8_pu</text>
<text x="259.1" y="145.9">gpio9_dl</text>
<text x="55.9" y="153.5">D-</text>
<text x="100.3" y="152.3">usb_conn</text>
<text x="55.9" y="158.6">D+</text>
<text x="142.2" y="161.2">chrg_end_ind_n</text>
<text x="69.3" y="163.7">D+ 1</text>
<text x="69.3" y="166.2">D- 3</text>
<text x="142.2" y="167.5">chrg_end_req</text>
</g>
<g font-size="1" fill="#006464">
<text x="176.7" y="52.8">R1</text>
<text x="162.5" y="68.1">R2</text>
<text x="171.4" y="68.1">R3</text>
<text x="180.3" y="68.1">R4</text>
<text x="29.2" y="93.5">R5</text>
<text x="213.3" y="140.5">R7</text>
<text x="243.8" y="139.2">R6</text>
<text x="102.8" y="145.6">R8</text>
<text x="64.7" y="150.6">R9</text>
<text x="72.4" y="150.6">R10</text>
<text x="102.8" y="155.7">R11</text>
<text x="102.8" y="160.8">R12</text>
<text x="90.1" y="163.3">R13</text>
</g>
</svg>
